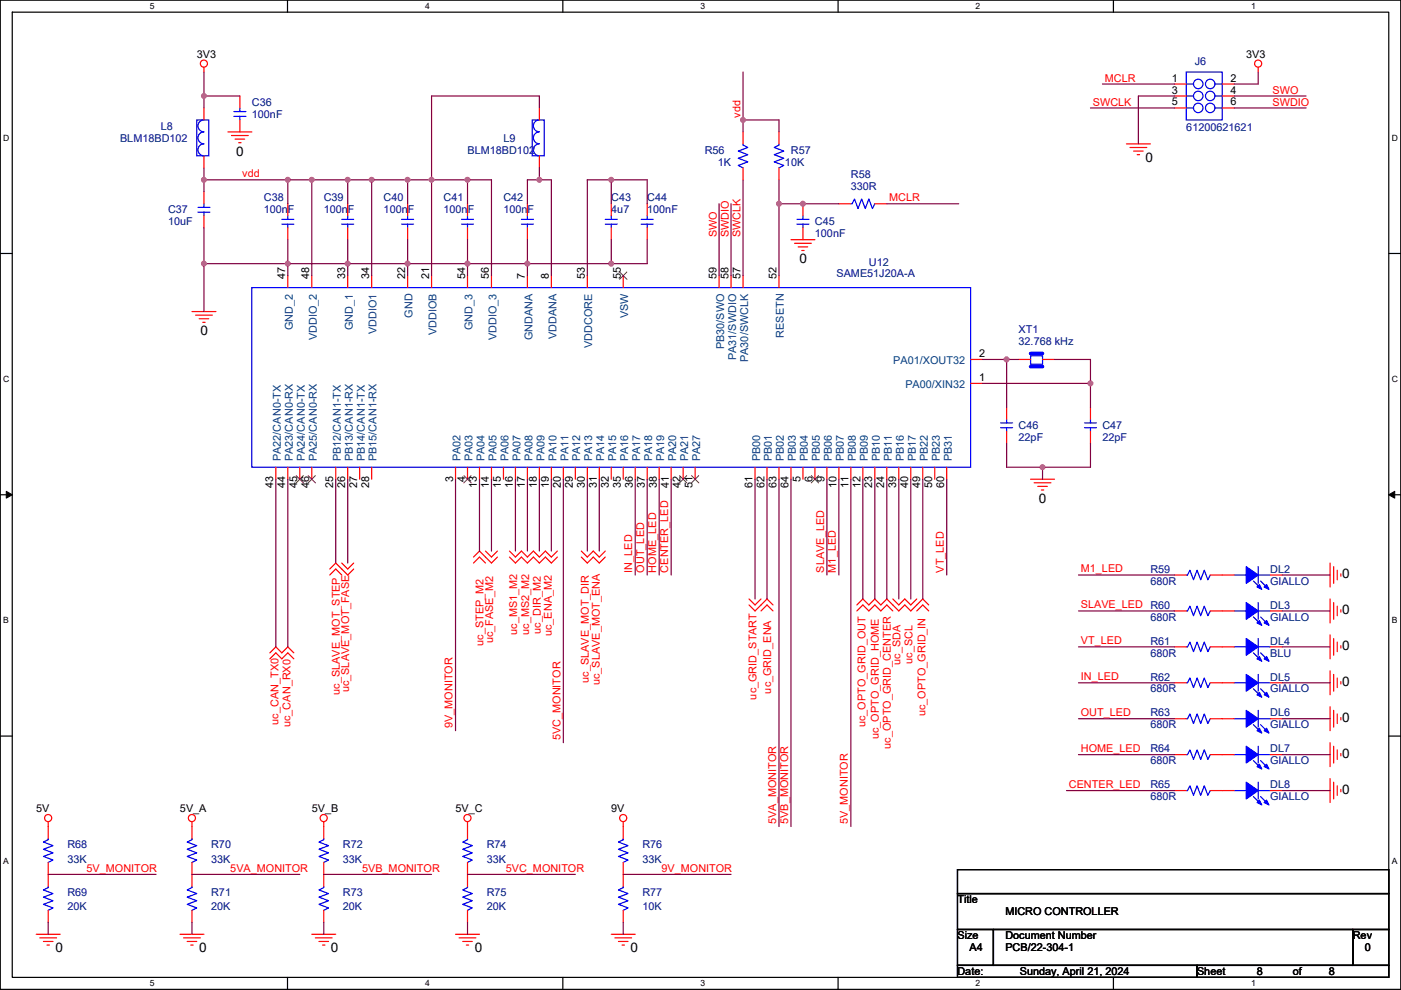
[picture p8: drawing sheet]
<svg xmlns="http://www.w3.org/2000/svg" width="297mm" height="210mm" viewBox="0 0 297 210" stroke-linecap="round" stroke-linejoin="round" font-family="sans-serif">
<path d="M.1 0h296.9v209.8h-296.9zM2.6 2.6h291.8v204.7h-291.8z" fill="none" stroke="#000" stroke-width=".25"/>
<g fill="#fff">
<path d="M31.8 .3h1v2h-1z"/>
<path d="M31.8 207.6h1v2h-1z"/>
</g>
<path d="M61 0v2.6M61 207.3v2.5" fill="none" stroke="#000" stroke-width=".25"/>
<g fill="#fff">
<path d="M90.1 .3h1v2h-1z"/>
<path d="M90.1 207.6h1v2h-1z"/>
</g>
<path d="M119.3 0v2.6M119.3 207.3v2.5" fill="none" stroke="#000" stroke-width=".25"/>
<g fill="#fff">
<path d="M148.5 .3h1v2h-1z"/>
<path d="M148.5 207.6h1v2h-1z"/>
</g>
<path d="M177.7 0v2.6M177.7 207.3v2.5" fill="none" stroke="#000" stroke-width=".25"/>
<g fill="#fff">
<path d="M206.9 .3h1v2h-1z"/>
<path d="M206.9 207.6h1v2h-1z"/>
</g>
<path d="M236.1 0v2.6M236.1 207.3v2.5" fill="none" stroke="#000" stroke-width=".25"/>
<g fill="#fff">
<path d="M265.2 .3h1v2h-1z"/>
<path d="M265.2 207.6h1v2h-1z"/>
<path d="M.7 28.2h1.3v2h-1.3z"/>
<path d="M295.1 28.2h1.3v2h-1.3z"/>
<path d="M.7 79.4h1.3v2h-1.3z"/>
<path d="M295.1 79.4h1.3v2h-1.3z"/>
</g>
<path d="M.1 53.8h2.5M294.4 53.8h2.6" fill="none" stroke="#000" stroke-width=".25"/>
<g fill="#fff">
<path d="M.7 130.5h1.2v2.1h-1.2z"/>
<path d="M295.1 130.5h1.2v2.1h-1.2z"/>
</g>
<path d="M.1 104.9h2.5M294.4 104.9h2.6" fill="none" stroke="#000" stroke-width=".25"/>
<path d="M1.3 104.2l1.3 .7-1.3 .8zM294.4 104.9l1.3-.7v1.5z" fill="#000" stroke="#000" stroke-width=".21"/>
<g fill="#fff">
<path d="M.7 181.7h1.2v2h-1.2z"/>
<path d="M295.1 181.7h1.2v2h-1.2z"/>
</g>
<path d="M.1 156.1h2.5M294.4 156.1h2.6M203 184.4h91.4v5.1h-91.4zM203 189.5h91.4v7.6h-91.4zM203 197.1h7.6v7.7h-7.6zM210.6 197.1h76.2v7.7h-76.2zM286.8 197.1h7.6v7.7h-7.6zM203 204.8h50.8v2.5h-50.8zM253.8 204.8h40.6v2.5h-40.6z" fill="none" stroke="#000" stroke-width=".25"/>
<g fill="none" stroke="#f00" stroke-width=".25">
<path d="M43.2 14.3v1M249 17.8h2.5M259.1 17.8h2.6M266.8 14.3v1M43.2 22.9v2.5M43.2 33.1v2.5M48.3 28h5.1M49.1 28.7h3.5M49.8 29.5h2.1M50.6 30.3h.5M50.9 20.4v2.5M50.9 25.4v2.6"/>
<path d="M114.4 22.9v2.5M114.4 33.1v2.5M157.5 35.6v2.5M157.5 28v2.5M165.2 35.6v2.5M165.2 28v2.5M238.8 30.5h5.1M239.6 31.3h3.5M240.3 32h2.1M241.1 32.8h.5M249 20.4h2.5M249 22.9h2.5"/>
<path d="M259.1 20.4h2.6M259.1 22.9h2.6M43.2 40.7v2.5M43.2 45.8v2.5M61 43.2v2.6M61 48.3v2.5M61 58.5v2.5M66.1 58.5v2.5M73.7 43.2v2.6M73.7 48.3v2.5M73.7 58.5v2.5M78.8 58.5v2.5"/>
<path d="M86.4 43.2v2.6M86.4 48.3v2.5M86.4 58.5v2.5M91.5 58.5v2.5M99.1 58.5v2.5M99.1 43.2v2.6M99.1 48.3v2.5M104.2 58.5v2.5M111.8 43.2v2.6M111.8 48.3v2.5M111.8 58.5v2.5M116.9 58.5v2.5"/>
<path d="M124.5 58.5v2.5M129.6 43.2v2.6M129.6 48.3v2.5M132.1 58.5v2.5M137.2 43.2v2.6M137.2 48.3v2.5M152.5 58.5v2.5M155 58.5v2.5M157.5 58.5v2.5M165.2 58.5v2.5M167.7 50.8h5.1M168.5 51.6h3.5"/>
<path d="M169.2 52.4h2.1M170 53.1h.5M170.2 43.2v2.6M170.2 48.3v2.5M177.9 43.2h2.5M185.5 43.2h2.5M40.7 66.1h5.1M41.5 66.8h3.5M42.2 67.6h2.1M43 68.4h.5M205.8 76.2h2.5M216 76.2h2.5"/>
<path d="M221 76.2h2.6M58.5 99.1v2.5M61 99.1v2.5M63.6 99.1v2.5M66.1 99.1v2.5M71.2 99.1v2.5M73.7 99.1v2.5M76.3 99.1v2.5M78.8 99.1v2.5M96.6 99.1v2.5M99.1 99.1v2.5M101.7 99.1v2.5"/>
<path d="M104.2 99.1v2.5M106.7 99.1v2.5M109.3 99.1v2.5M111.8 99.1v2.5M114.4 99.1v2.5M116.9 99.1v2.5M119.4 99.1v2.5M122 99.1v2.5M124.5 99.1v2.5M127.1 99.1v2.5M129.6 99.1v2.5M132.1 99.1v2.5"/>
<path d="M134.7 99.1v2.5M137.2 99.1v2.5M139.8 99.1v2.5M142.3 99.1v2.5M144.8 99.1v2.5M147.4 99.1v2.5M160.1 99.1v2.5M162.6 99.1v2.5M165.2 99.1v2.5M167.7 99.1v2.5M170.2 99.1v2.5M172.8 99.1v2.5"/>
<path d="M175.3 99.1v2.5M177.9 99.1v2.5M180.4 99.1v2.5M182.9 99.1v2.5M185.5 99.1v2.5M188 99.1v2.5M190.6 99.1v2.5M193.1 99.1v2.5M195.6 99.1v2.5M198.2 99.1v2.5M200.7 99.1v2.5M205.8 81.3h2.5"/>
<path d="M213.4 86.4v2.5M213.4 91.5v2.5M231.2 86.4v2.5M231.2 91.5v2.5M72.5 119.4l1.2 1.3 1.3-1.3M100.4 119.4l1.3-1.2 1.2 1.2M102.9 116.9l1.3 1.3 1.3-1.3M105.5 118.2l-1.3 1.2-2.5-2.5-1.3 1.3M108 118.2l1.3 1.2 1.3-1.2 1.2 1.2 1.3-1.2 1.3 1.2 1.2-1.2 1.3 1.2 1.3-1.2M108 116.9l1.3 1.3 1.3-1.3 1.2 1.3 1.3-1.3 1.3 1.3 1.2-1.3 1.3 1.3 1.3-1.3M123.3 118.2l1.2 1.2 1.3-1.2 1.3 1.2 1.2-1.2M123.3 116.9l1.2 1.3 1.3-1.3 1.3 1.3 1.2-1.3"/>
<path d="M218.5 101.6h5.1M219.3 102.4h3.5M220 103.2h2.1M220.8 103.9h.5M282 119.4v5.1M57.2 138.5l1.3-1.3 1.3 1.3 1.2-1.3 1.3 1.3M57.2 139.7l1.3-1.2 1.3 1.2 1.2-1.2 1.3 1.2M69.9 120.7l1.3-1.3 2.5 2.6 1.3-1.3M69.9 122l1.3-1.3 1.3 1.3M158.8 127l1.3 1.3 1.3-1.3M161.4 129.6l1.2-1.3 1.3 1.3M163.9 128.3l-1.3-1.3-2.5 2.6-1.3-1.3"/>
<path d="M181.7 128.3l1.2-1.3 1.3 1.3 1.3-1.3 1.3 1.3 1.2-1.3 2.6 2.6 1.2-1.3 1.3 1.3 2.5-2.6 1.3 1.3M181.7 129.6l1.2-1.3 1.3 1.3 1.3-1.3 1.3 1.3 1.2-1.3 1.3 1.3M189.3 127l1.3 1.3 1.2-1.3 1.3 1.3 1.3-1.3M194.4 129.6l1.2-1.3 1.3 1.3M249 137.2h2.5M249 122h2.5M249 129.6h2.5M256.6 137.2h5.1M256.6 122h5.1M256.6 129.6h5.1M269.3 122h2.5M269.3 129.6h2.5"/>
<path d="M269.3 137.2h2.5M282 127v5.1M282 134.7v5M282.8 120.2v3.5M282.8 127.8v3.6M282.8 135.4v3.6M283.5 120.9v2.1M283.5 128.6v2M283.5 136.2v2M284.3 121.7v.5M284.3 129.3v.5M284.3 136.9v.6"/>
<path d="M249 144.8h2.5M249 152.4h2.5M256.6 144.8h5.1M256.6 152.4h5.1M269.3 144.8h2.5M269.3 152.4h2.5M282 142.3v5.1M282 149.9v5.1M282 157.5v5.1M282.8 143v3.6M282.8 150.7v3.5M282.8 158.3v3.5"/>
<path d="M283.5 143.8v2M283.5 151.4v2.1M283.5 159v2.1M284.3 144.6v.5M284.3 152.2v.5M284.3 159.8v.5M10.2 174.3v3.5M40.7 174.3v3.5M68.6 174.3v3.5M99.1 174.3v3.5M132.1 174.3v3.5M249 167.7h2.5"/>
<path d="M249 160.1h2.5M256.6 167.7h5.1M256.6 160.1h5.1M269.3 167.7h2.5M269.3 160.1h2.5M282 165.1v5.1M282.8 165.9v3.6M283.5 166.7v2M284.3 167.4v.5M7.7 198.2h5.1M8.4 198.9h3.6M9.2 199.7h2"/>
<path d="M10.2 193.1v2.5M10.2 182.9v5.1M38.2 198.2h5M38.9 198.9h3.6M39.7 199.7h2M40.7 182.9v5.1M40.7 193.1v2.5M66.1 198.2h5.1M66.9 198.9h3.5M67.6 199.7h2.1M68.6 182.9v5.1M68.6 193.1v2.5"/>
<path d="M96.6 198.2h5.1M97.3 198.9h3.6M98.1 199.7h2M99.1 182.9v5.1M99.1 193.1v2.5M129.6 198.2h5.1M130.4 198.9h3.5M131.1 199.7h2.1M132.1 193.1v2.5M132.1 182.9v5.1M10 200.4h.5M40.4 200.4h.6"/>
<path d="M68.4 200.4h.5M98.9 200.4h.5M131.9 200.4h.5"/>
<circle cx="43.2" cy="13.5" r=".76"/>
<circle cx="266.7" cy="13.5" r=".76"/>
<circle cx="10.2" cy="173.5" r=".76"/>
<circle cx="40.7" cy="173.5" r=".76"/>
<circle cx="68.6" cy="173.5" r=".76"/>
<circle cx="99.1" cy="173.5" r=".76"/>
<circle cx="132.1" cy="173.5" r=".76"/>
</g>
<g fill="none" stroke="#00f" stroke-width=".25">
<path d="M251.5 15.3h7.6v10.1h-7.6zM251.5 17.8h1.5M257.6 17.8h1.5M41.7 25.4h2.6v7.7h-2.6zM43.2 30.5a1.26 1.26 0 0 0-1.2 1.3 1.26 1.26 0 0 0 1.2 1.2M43.2 25.4a1.27 1.27 0 0 0-1.2 1.3 1.27 1.27 0 0 0 1.2 1.3 1.26 1.26 0 0 0-1.2 1.2 1.26 1.26 0 0 0 1.2 1.3M49.6 23.7h2.5M49.6 24.7h2.5M50.9 24.7v.7M50.9 22.9v.8M112.8 25.4h2.6v7.7h-2.6zM114.3 30.5a1.26 1.26 0 0 0-1.2 1.3 1.26 1.26 0 0 0 1.2 1.2"/>
<path d="M114.3 25.4a1.27 1.27 0 0 0-1.2 1.3 1.27 1.27 0 0 0 1.2 1.3 1.26 1.26 0 0 0-1.2 1.2 1.26 1.26 0 0 0 1.2 1.3M157.5 30.5v.3l1.1 .5-2.1 .7 2.1 .8-2.1 .8 2.1 .7-2.1 .8 1 .5M165.2 30.5v.3l-1.1 .5 2.1 .7-2.1 .8 2.1 .8-2.1 .7 2.1 .8-1 .5M251.5 20.4h1.5M251.5 22.9h1.5M257.6 20.4h1.5M257.6 22.9h1.5M42 44h2.5M42 45h2.5M43.2 45v.8M43.2 43.2v.8M59.8 46.5h2.5"/>
<path d="M59.8 47.5h2.5M61 47.5v.8M61 45.8v.7M72.5 46.5h2.5M72.5 47.5h2.5M73.7 47.5v.8M73.7 45.8v.7M85.2 46.5h2.5M85.2 47.5h2.5M86.4 47.5v.8M86.4 45.8v.7M97.9 46.5h2.5"/>
<path d="M97.9 47.5h2.5M99.1 47.5v.8M99.1 45.8v.7M110.6 46.5h2.5M110.6 47.5h2.5M111.8 47.5v.8M111.8 45.8v.7M128.3 46.5h2.6M128.3 47.5h2.6M129.6 47.5v.8M129.6 45.8v.7M136 46.5h2.5"/>
<path d="M136 47.5h2.5M137.2 47.5v.8M137.2 45.8v.7M169 46.5h2.5M169 47.5h2.5M170.2 47.5v.8M170.2 45.8v.7M180.4 43.2h.3l.5-1 .7 2 .8-2 .7 2 .8-2 .8 2 .5-1M53.4 61h152.4v38.1h-152.4zM218.5 75.5h2.5v1.8h-2.5zM212.1 89.7h2.6M212.1 90.7h2.6"/>
<path d="M213.4 90.7v.8M213.4 88.9v.8M229.9 89.7h2.6M229.9 90.7h2.6M231.2 90.7v.8M231.2 88.9v.8M251.5 137.2h.3l.5-1 .7 2 .8-2 .8 2 .7-2 .8 2 .5-1M251.5 122h.3l.5-1.1 .7 2.1 .8-2.1 .8 2.1 .7-2.1 .8 2.1 .5-1M251.5 129.6h.3l.5-1 .7 2 .8-2 .8 2 .7-2 .8 2 .5-1M261.7 122h2.5M261.7 129.6h2.5M261.7 137.2h2.5"/>
<path d="M265.7 123.2l1.6 1.6M265.7 130.9l1.6 1.5M265.7 138.5l1.6 1.5M266.8 120.2v3.5M266.8 122h2.5M266.8 127.8v3.6M266.8 129.6h2.5M266.8 135.4v3.6M266.8 137.2h2.5M267.3 123.2l1.5 1.6M267.3 130.9l1.5 1.5M267.3 138.5l1.5 1.5"/>
<path d="M251.5 144.8h.3l.5-1 .7 2 .8-2 .8 2 .7-2 .8 2 .5-1M251.5 152.4h.3l.5-1 .7 2.1 .8-2.1 .8 2.1 .7-2.1 .8 2.1 .5-1.1M261.7 144.8h2.5M261.7 152.4h2.5M265.7 146.1l1.6 1.5M265.7 153.7l1.6 1.5M266.8 158.3v3.5M266.8 143v3.6M266.8 144.8h2.5M266.8 150.7v3.5M266.8 152.4h2.5M267.3 146.1l1.5 1.5"/>
<path d="M267.3 153.7l1.5 1.5M10.2 177.8v.3l-1 .5 2 .8-2 .7 2 .8-2 .8 2 .7-1 .5M40.7 177.8v.3l-1 .5 2 .8-2 .7 2 .8-2 .8 2 .7-1 .5M68.6 177.8v.3l-1 .5 2.1 .8-2.1 .7 2.1 .8-2.1 .8 2.1 .7-1.1 .5M99.1 177.8v.3l-1 .5 2 .8-2 .7 2 .8-2 .8 2 .7-1 .5M132.1 177.8v.3l-1 .5 2.1 .8-2.1 .7 2.1 .8-2.1 .8 2.1 .7-1.1 .5M251.5 167.7h.3l.5-1 .7 2 .8-2 .8 2 .7-2 .8 2 .5-1M251.5 160.1h.3l.5-1.1 .7 2.1 .8-2.1 .8 2.1 .7-2.1 .8 2.1 .5-1M261.7 167.7h2.5M261.7 160.1h2.5M265.7 169l1.6 1.5M265.7 161.3l1.6 1.6"/>
<path d="M266.8 165.9v3.6M266.8 167.7h2.5M266.8 160.1h2.5M267.3 169l1.5 1.5M267.3 161.3l1.5 1.6M10.2 188v.3l-1 .5 2 .7-2 .8 2 .8-2 .7 2 .8-1 .5M40.7 188v.3l-1 .5 2 .7-2 .8 2 .8-2 .7 2 .8-1 .5M68.6 188v.3l-1 .5 2.1 .7-2.1 .8 2.1 .8-2.1 .7 2.1 .8-1.1 .5M99.1 188v.3l-1 .5 2 .7-2 .8 2 .8-2 .7 2 .8-1 .5M132.1 188v.3l-1 .5 2.1 .7-2.1 .8 2.1 .8-2.1 .7 2.1 .8-1.1 .5"/>
<circle cx="254" cy="17.8" r="1.01"/>
<circle cx="256.6" cy="17.8" r="1.01"/>
<circle cx="254" cy="20.3" r="1.01"/>
<circle cx="254" cy="22.9" r="1.01"/>
<circle cx="256.6" cy="20.3" r="1.01"/>
<circle cx="256.6" cy="22.9" r="1.01"/>
</g>
<path d="M218.5 77.8h2.5M218.5 75h2.5" fill="none" stroke="#00f" stroke-width=".76"/>
<g fill="#00f" stroke="#00f" stroke-width=".25">
<path d="M264.2 120.2l2.6 1.8-2.6 1.7z" fill-rule="evenodd"/>
<path d="M268.5 124l.5 1-1-.5z" fill-rule="evenodd"/>
<path d="M267 124l.5 1-1-.5z" fill-rule="evenodd"/>
<path d="M264.2 127.8l2.6 1.8-2.6 1.8z" fill-rule="evenodd"/>
<path d="M268.5 131.6l.5 1-1-.5z" fill-rule="evenodd"/>
<path d="M267 131.6l.5 1-1-.5z" fill-rule="evenodd"/>
<path d="M264.2 135.4l2.6 1.8-2.6 1.8z" fill-rule="evenodd"/>
<path d="M268.5 139.2l.5 1.1-1-.6z" fill-rule="evenodd"/>
<path d="M267 139.2l.5 1.1-1-.6z" fill-rule="evenodd"/>
<path d="M264.2 165.9l2.6 1.8-2.6 1.8z" fill-rule="evenodd"/>
<path d="M268.5 169.7l.5 1-1-.5z" fill-rule="evenodd"/>
<path d="M267 169.7l.5 1-1-.5z" fill-rule="evenodd"/>
<path d="M264.2 158.3l2.6 1.8-2.6 1.7z" fill-rule="evenodd"/>
<path d="M268.5 162.1l.5 1-1-.5z" fill-rule="evenodd"/>
<path d="M267 162.1l.5 1-1-.5z" fill-rule="evenodd"/>
<path d="M264.2 143l2.6 1.8-2.6 1.8z" fill-rule="evenodd"/>
<path d="M268.5 146.9l.5 1-1-.5z" fill-rule="evenodd"/>
<path d="M267 146.9l.5 1-1-.5z" fill-rule="evenodd"/>
<path d="M264.2 150.7l2.6 1.7-2.6 1.8z" fill-rule="evenodd"/>
<path d="M268.5 154.5l.5 1-1-.5z" fill-rule="evenodd"/>
<path d="M267 154.5l.5 1-1-.5z" fill-rule="evenodd"/>
</g>
<g fill="none" stroke="#804000" stroke-width=".21">
<path d="M131.4 57.7l1.5 1.5M132.9 57.7l-1.5 1.5M62.8 100.9l1.5 1.5M64.3 100.9l-1.5 1.5M65.3 100.9l1.6 1.5M66.9 100.9l-1.6 1.5M98.4 100.9l1.5 1.5M99.9 100.9l-1.6 1.5M144.1 100.9l1.5 1.5M145.6 100.9l-1.5 1.5M146.6 100.9l1.6 1.5M148.1 100.9l-1.5 1.5"/>
<path d="M172 100.9l1.6 1.5M173.5 100.9l-1.5 1.5"/>
</g>
<g fill="none" stroke="#800040" stroke-width=".25">
<path d="M43.2 15.3v5.1M157.5 15.3v10.1M233.7 17.8h15.3M266.8 15.3v2.5h-5.1M43.2 38.1h17.8M43.2 35.6v2.5M43.2 38.1v2.6M43.2 20.4h7.7M43.2 20.4v2.5M61 38.1v5.1M61 38.1h5.1M66.1 38.1v20.4"/>
<path d="M66.1 38.1h7.6M73.7 38.1h5.1M73.7 38.1v5.1M78.8 38.1v20.4M78.8 38.1h7.6M86.4 38.1v5.1M86.4 38.1h5.1M91.5 38.1v20.4M91.5 38.1h7.6M99.1 38.1h5.1v20.4M99.1 38.1v5.1M114.4 22.9v-2.5h-22.9v17.7"/>
<path d="M114.4 38.1h2.5v20.4M114.4 35.6v2.5M114.4 38.1h-2.6v5.1M129.6 38.1h-5.1v20.4M129.6 38.1v5.1M129.6 38.1h7.6v5.1M157.5 25.4v2.6M157.5 38.1v20.4M157.5 25.4h7.7v2.6M165.2 38.1v5.1M231.2 22.9h17.8M249 20.4h-7.6v10.1"/>
<path d="M261.7 20.4h15.2M261.7 22.9h15.2M43.2 48.3v7.6M43.2 55.9h17.8M43.2 55.9v10.2M61 50.8v5.1M61 55.9h12.7M61 55.9v2.6M73.7 50.8v5.1M73.7 55.9v2.6M73.7 55.9h12.7M86.4 50.8v5.1"/>
<path d="M86.4 55.9v2.6M86.4 55.9h12.7M99.1 50.8v5.1M99.1 55.9v2.6M99.1 55.9h12.7M111.8 55.9h17.8M111.8 50.8v5.1M111.8 55.9v2.6M129.6 50.8v5.1M137.2 50.8v5.1h-7.6M152.5 43.2v15.3M155 43.2v15.3"/>
<path d="M165.2 43.2v15.3M165.2 43.2h12.7M188 43.2h15.3M208.3 76.2h5.1M213.4 76.2v10.2M213.4 76.2h2.6M223.6 76.2h7.6v5.1M208.3 81.3h22.9M213.4 94v5.1h7.6M221 99.1v2.5M231.2 81.3v5.1M231.2 94v5.1h-10.2"/>
<path d="M58.5 101.6v35.6M61 101.6v35.6M71.2 101.6v17.8M73.7 101.6v17.8M96.6 101.6v53.4M101.7 101.6v15.3M104.2 101.6v15.3M109.3 101.6v15.3M111.8 101.6v15.3M114.4 101.6v15.3M116.9 101.6v15.3M119.4 101.6v55.9"/>
<path d="M124.5 101.6v15.3M127.1 101.6v15.3M134.7 101.6v20.4M137.2 101.6v20.4M139.8 101.6v20.4M142.3 101.6v20.4M160.1 101.6v25.4M162.6 101.6v25.4M165.2 101.6v73.7M167.7 101.6v73.7M175.3 101.6v20.4M177.9 101.6v20.4"/>
<path d="M180.4 101.6v73.7M182.9 101.6v25.4M185.5 101.6v25.4M188 101.6v25.4M190.6 101.6v25.4M193.1 101.6v25.4M195.6 101.6v25.4M200.7 101.6v20.4M228.7 129.6h20.3M228.7 122h20.3M228.7 137.2h20.3M271.8 122h10.2"/>
<path d="M271.8 129.6h10.2M271.8 137.2h10.2M228.7 152.4h20.3M228.7 144.8h20.3M271.8 144.8h10.2M271.8 152.4h10.2M226.1 167.7h22.9M228.7 160.1h20.3M271.8 160.1h10.2M271.8 167.7h10.2M10.2 195.6v2.6M10.2 185.5h22.9"/>
<path d="M40.7 185.5h22.9M40.7 195.6v2.6M68.6 185.5h22.9M68.6 195.6v2.6M99.1 185.5h22.9M99.1 195.6v2.6M132.1 185.5h22.9M132.1 195.6v2.6"/>
</g>
<g fill="#f0f" stroke="#f0f" stroke-width=".25">
<circle cx="157.5" cy="25.4" r=".5"/>
<circle cx="43.2" cy="20.3" r=".5"/>
<circle cx="43.2" cy="38.1" r=".5"/>
<circle cx="61" cy="38.1" r=".5"/>
<circle cx="66.1" cy="38.1" r=".5"/>
<circle cx="78.8" cy="38.1" r=".5"/>
<circle cx="73.7" cy="38.1" r=".5"/>
<circle cx="86.4" cy="38.1" r=".5"/>
<circle cx="91.5" cy="38.1" r=".5"/>
<circle cx="99.1" cy="38.1" r=".5"/>
<circle cx="114.3" cy="38.1" r=".5"/>
<circle cx="129.6" cy="38.1" r=".5"/>
<circle cx="170.2" cy="43.2" r=".5"/>
<circle cx="165.1" cy="43.2" r=".5"/>
<circle cx="43.2" cy="55.9" r=".5"/>
<circle cx="61" cy="55.9" r=".5"/>
<circle cx="73.7" cy="55.9" r=".5"/>
<circle cx="99.1" cy="55.9" r=".5"/>
<circle cx="111.8" cy="55.9" r=".5"/>
<circle cx="129.6" cy="55.9" r=".5"/>
<circle cx="86.4" cy="55.9" r=".5"/>
<circle cx="213.4" cy="76.2" r=".5"/>
<circle cx="231.2" cy="81.3" r=".5"/>
<circle cx="221" cy="99.1" r=".5"/>
</g>
<g font-size="2.8">
<text x="50.1" y="33">0</text>
<text x="242.9" y="34.3">0</text>
<text x="169.5" y="55.9">0</text>
<text x="42.5" y="71.1">0</text>
<text x="220.3" y="106.7">0</text>
<text x="284.5" y="122.7">0</text>
<text x="284.5" y="130.3">0</text>
<text x="284.5" y="137.9">0</text>
<text x="284.5" y="145.5">0</text>
<text x="284.5" y="153.2">0</text>
<text x="284.5" y="160.8">0</text>
<text x="284.5" y="168.4">0</text>
<text x="11.7" y="201.9">0</text>
<text x="42.2" y="201.9">0</text>
<text x="70.2" y="201.9">0</text>
<text x="100.6" y="201.9">0</text>
<text x="133.7" y="201.9">0</text>
</g>
<g font-size="2.3">
<text x="41.7" y="12.3">3V3</text>
<text x="248.5" y="17.3">1</text>
<text x="260.9" y="17.3">2</text>
<text x="264.2" y="12.3">3V3</text>
<text x="248.5" y="19.8">3</text>
<text x="248.5" y="22.4">5</text>
<text x="260.9" y="19.8">4</text>
<text x="260.9" y="22.4">6</text>
<text x="60.5" y="59.2" transform="rotate(-90 60.5 59.2)">47</text>
<text x="65.6" y="59.2" transform="rotate(-90 65.6 59.2)">48</text>
<text x="73.2" y="59.2" transform="rotate(-90 73.2 59.2)">33</text>
<text x="78.3" y="59.2" transform="rotate(-90 78.3 59.2)">34</text>
<text x="85.9" y="59.2" transform="rotate(-90 85.9 59.2)">22</text>
<text x="91" y="59.2" transform="rotate(-90 91 59.2)">21</text>
<text x="98.6" y="59.2" transform="rotate(-90 98.6 59.2)">54</text>
<text x="103.7" y="59.2" transform="rotate(-90 103.7 59.2)">56</text>
<text x="111.3" y="59.2" transform="rotate(-90 111.3 59.2)">7</text>
<text x="116.4" y="59.2" transform="rotate(-90 116.4 59.2)">8</text>
<text x="124" y="59.2" transform="rotate(-90 124 59.2)">53</text>
<text x="131.6" y="59.2" transform="rotate(-90 131.6 59.2)">55</text>
<text x="151.9" y="59.2" transform="rotate(-90 151.9 59.2)">59</text>
<text x="154.5" y="59.2" transform="rotate(-90 154.5 59.2)">58</text>
<text x="157" y="59.2" transform="rotate(-90 157 59.2)">57</text>
<text x="164.6" y="59.2" transform="rotate(-90 164.6 59.2)">52</text>
<text x="207.6" y="75.7">2</text>
<text x="207.6" y="80.8">1</text>
<text x="58" y="103.5" transform="rotate(-90 58 103.5)">43</text>
<text x="60.5" y="103.5" transform="rotate(-90 60.5 103.5)">44</text>
<text x="63" y="103.5" transform="rotate(-90 63 103.5)">45</text>
<text x="65.6" y="103.5" transform="rotate(-90 65.6 103.5)">46</text>
<text x="70.7" y="103.5" transform="rotate(-90 70.7 103.5)">25</text>
<text x="73.2" y="103.5" transform="rotate(-90 73.2 103.5)">26</text>
<text x="75.7" y="103.5" transform="rotate(-90 75.7 103.5)">27</text>
<text x="78.3" y="103.5" transform="rotate(-90 78.3 103.5)">28</text>
<text x="96.1" y="102.2" transform="rotate(-90 96.1 102.2)">3</text>
<text x="98.6" y="102.2" transform="rotate(-90 98.6 102.2)">4</text>
<text x="101.1" y="103.5" transform="rotate(-90 101.1 103.5)">13</text>
<text x="103.7" y="103.5" transform="rotate(-90 103.7 103.5)">14</text>
<text x="106.2" y="103.5" transform="rotate(-90 106.2 103.5)">15</text>
<text x="108.8" y="103.5" transform="rotate(-90 108.8 103.5)">16</text>
<text x="111.3" y="103.5" transform="rotate(-90 111.3 103.5)">17</text>
<text x="113.8" y="103.5" transform="rotate(-90 113.8 103.5)">18</text>
<text x="116.4" y="103.5" transform="rotate(-90 116.4 103.5)">19</text>
<text x="118.9" y="103.5" transform="rotate(-90 118.9 103.5)">20</text>
<text x="121.5" y="103.5" transform="rotate(-90 121.5 103.5)">29</text>
<text x="124" y="103.5" transform="rotate(-90 124 103.5)">30</text>
<text x="126.5" y="103.5" transform="rotate(-90 126.5 103.5)">31</text>
<text x="129.1" y="103.5" transform="rotate(-90 129.1 103.5)">32</text>
<text x="131.6" y="103.5" transform="rotate(-90 131.6 103.5)">35</text>
<text x="134.2" y="103.5" transform="rotate(-90 134.2 103.5)">36</text>
<text x="136.7" y="103.5" transform="rotate(-90 136.7 103.5)">37</text>
<text x="139.2" y="103.5" transform="rotate(-90 139.2 103.5)">38</text>
<text x="141.8" y="103.5" transform="rotate(-90 141.8 103.5)">41</text>
<text x="144.3" y="103.5" transform="rotate(-90 144.3 103.5)">42</text>
<text x="146.9" y="103.5" transform="rotate(-90 146.9 103.5)">51</text>
<text x="159.6" y="103.5" transform="rotate(-90 159.6 103.5)">61</text>
<text x="162.1" y="103.5" transform="rotate(-90 162.1 103.5)">62</text>
<text x="164.6" y="103.5" transform="rotate(-90 164.6 103.5)">63</text>
<text x="167.2" y="103.5" transform="rotate(-90 167.2 103.5)">64</text>
<text x="169.7" y="102.2" transform="rotate(-90 169.7 102.2)">5</text>
<text x="172.3" y="102.2" transform="rotate(-90 172.3 102.2)">6</text>
<text x="174.8" y="102.2" transform="rotate(-90 174.8 102.2)">9</text>
<text x="177.3" y="103.5" transform="rotate(-90 177.3 103.5)">10</text>
<text x="179.9" y="103.5" transform="rotate(-90 179.9 103.5)">11</text>
<text x="182.4" y="103.5" transform="rotate(-90 182.4 103.5)">12</text>
<text x="185" y="103.5" transform="rotate(-90 185 103.5)">23</text>
<text x="187.5" y="103.5" transform="rotate(-90 187.5 103.5)">24</text>
<text x="190" y="103.5" transform="rotate(-90 190 103.5)">39</text>
<text x="192.6" y="103.5" transform="rotate(-90 192.6 103.5)">40</text>
<text x="195.1" y="103.5" transform="rotate(-90 195.1 103.5)">49</text>
<text x="197.7" y="103.5" transform="rotate(-90 197.7 103.5)">50</text>
<text x="200.2" y="103.5" transform="rotate(-90 200.2 103.5)">60</text>
<text x="7.7" y="172.3">5V</text>
<text x="38.2" y="172.3">5V_A</text>
<text x="66.1" y="172.3">5V_B</text>
<text x="96.6" y="172.3">5V_C</text>
<text x="129.6" y="172.3">9V</text>
<text x="203" y="191.6">Title</text>
<text x="213.2" y="194.1">MICRO CONTROLLER</text>
<text x="203" y="199.2">Size</text>
<text x="205.5" y="201.7">A4</text>
<text x="213.2" y="199.2">Document Number</text>
<text x="213.2" y="201.7">PCB/22-304-1</text>
<text x="286.8" y="199.2">Rev</text>
<text x="289.4" y="201.7">0</text>
<text x="203" y="206.8">Date:</text>
<text x="216.2" y="206.8">Sunday, April 21, 2024</text>
<text x="253.8" y="206.8">Sheet</text>
<text x="266.5" y="206.8">8</text>
<text x="274.1" y="206.8">of</text>
<text x="281.7" y="206.8">8</text>
</g>
<g font-size="2.3" fill="#f00">
<text x="234.2" y="17.3">MCLR</text>
<text x="231.7" y="22.4">SWCLK</text>
<text x="269.8" y="19.9">SWO</text>
<text x="269.8" y="22.4">SWDIO</text>
<text x="157" y="24.9" transform="rotate(-90 157 24.9)">vdd</text>
<text x="51.4" y="37.6">vdd</text>
<text x="188.5" y="42.7">MCLR</text>
<text x="152" y="50.3" transform="rotate(-90 152 50.3)">SWO</text>
<text x="154.5" y="50.3" transform="rotate(-90 154.5 50.3)">SWDIO</text>
<text x="157" y="50.3" transform="rotate(-90 157 50.3)">SWCLK</text>
<text x="134.1" y="121.5" transform="rotate(-90 134.1 121.5)">IN_LED</text>
<text x="136.6" y="121.5" transform="rotate(-90 136.6 121.5)">OUT_LED</text>
<text x="139.1" y="121.5" transform="rotate(-90 139.1 121.5)">HOME_LED</text>
<text x="141.7" y="121.5" transform="rotate(-90 141.7 121.5)">CENTER_LED</text>
<text x="174.7" y="121.5" transform="rotate(-90 174.7 121.5)">SLAVE_LED</text>
<text x="177.2" y="121.5" transform="rotate(-90 177.2 121.5)">M1_LED</text>
<text x="200.1" y="121.5" transform="rotate(-90 200.1 121.5)">VT_LED</text>
<text x="229.2" y="121.3">M1_LED</text>
<text x="229.2" y="129">SLAVE_LED R60</text>
<text x="102.5" y="136.9" transform="rotate(-90 102.5 136.9)">uc_STEP_M2</text>
<text x="104.5" y="136.4" transform="rotate(-90 104.5 136.4)">uc_FASE_M2</text>
<text x="109.6" y="134.7" transform="rotate(-90 109.6 134.7)">uc_MS1_M2</text>
<text x="112.2" y="134.7" transform="rotate(-90 112.2 134.7)">uc_MS2_M2</text>
<text x="114.7" y="134.4" transform="rotate(-90 114.7 134.4)">uc_DIR_M2</text>
<text x="117" y="134.9" transform="rotate(-90 117 134.9)">uc_ENA_M2</text>
<text x="229.2" y="136.6">VT_LED</text>
<text x="190.9" y="141" transform="rotate(-90 190.9 141)">uc_SDA</text>
<text x="193.4" y="140.8" transform="rotate(-90 193.4 140.8)">uc_SCL</text>
<text x="72" y="147.4" transform="rotate(-90 72 147.4)">uc_SLAVE_MOT_STEP</text>
<text x="74.1" y="146.9" transform="rotate(-90 74.1 146.9)">uc_SLAVE_MOT_FASE</text>
<text x="124.9" y="144.8" transform="rotate(-90 124.9 144.8)">uc_SLAVE_MOT_DIR</text>
<text x="127.1" y="145.3" transform="rotate(-90 127.1 145.3)">uc_SLAVE_MOT_ENA</text>
<text x="160.4" y="148.4" transform="rotate(-90 160.4 148.4)">uc_GRID_START</text>
<text x="163.5" y="147.1" transform="rotate(-90 163.5 147.1)">uc_GRID_ENA</text>
<text x="229.2" y="144.2">IN_LED</text>
<text x="59.1" y="153.7" transform="rotate(-90 59.1 153.7)">uc_CAN_TX0</text>
<text x="61.6" y="154.2" transform="rotate(-90 61.6 154.2)">uc_CAN_RX0</text>
<text x="96" y="154.5" transform="rotate(-90 96 154.5)">9V_MONITOR</text>
<text x="183.5" y="154.2" transform="rotate(-90 183.5 154.2)">uc_OPTO_GRID_OUT</text>
<text x="196.2" y="151.9" transform="rotate(-90 196.2 151.9)">uc_OPTO_GRID_IN</text>
<text x="229.2" y="151.8">OUT_LED</text>
<text x="118.8" y="157" transform="rotate(-90 118.8 157)">5VC_MONITOR</text>
<text x="186.3" y="156.8" transform="rotate(-90 186.3 156.8)">uc_OPTO_GRID_HOME</text>
<text x="188.9" y="158.8" transform="rotate(-90 188.9 158.8)">uc_OPTO_GRID_CENTER</text>
<text x="229.2" y="159.4">HOME_LED</text>
<text x="226.6" y="167.1">CENTER_LED</text>
<text x="164.5" y="174.8" transform="rotate(-90 164.5 174.8)">5VA_MONITOR</text>
<text x="167.1" y="174.8" transform="rotate(-90 167.1 174.8)">5VB_MONITOR</text>
<text x="179.8" y="174.8" transform="rotate(-90 179.8 174.8)">5V_MONITOR</text>
<text x="18.3" y="184.8">5V_MONITOR</text>
<text x="48.8" y="184.8">5VA_MONITOR</text>
<text x="76.8" y="184.8">5VB_MONITOR</text>
<text x="107.2" y="184.8">5VC_MONITOR</text>
<text x="140.3" y="184.8">9V_MONITOR</text>
</g>
<g font-size="2.3" fill="#000080">
<text x="253.3" y="13.8">J6</text>
<text x="53.4" y="22.4">C36</text>
<text x="34.1" y="27.5">L8</text>
<text x="53.4" y="25">100nF</text>
<text x="251.5" y="27.7">61200621621</text>
<text x="25.5" y="30">BLM18BD102</text>
<text x="99.1" y="32.6">BLM18BD102</text>
<text x="106.7" y="30">L9</text>
<text x="149.4" y="32.6">R56</text>
<text x="152.2" y="35.1">1K</text>
<text x="166.4" y="35.1">10K</text>
<text x="167.7" y="32.6">R57</text>
<text x="180.4" y="37.7">R58</text>
<text x="180.4" y="40.2">330R</text>
<text x="35.6" y="45.3">C37</text>
<text x="35.6" y="47.8">10uF</text>
<text x="55.9" y="42.7">C38</text>
<text x="55.9" y="45.3">100nF</text>
<text x="68.6" y="42.7">C39</text>
<text x="68.6" y="45.3">100nF</text>
<text x="81.3" y="42.7">C40</text>
<text x="81.3" y="45.3">100nF</text>
<text x="94" y="42.7">C41</text>
<text x="94" y="45.3">100nF</text>
<text x="106.7" y="42.7">C42</text>
<text x="106.7" y="45.3">100nF</text>
<text x="129.6" y="42.7">C43</text>
<text x="129.6" y="45.3">4u7</text>
<text x="137.2" y="42.7">C44</text>
<text x="137.2" y="45.3">100nF</text>
<text x="172.8" y="47.8">C45</text>
<text x="172.8" y="50.4">100nF</text>
<text x="177.4" y="58.7">SAME51J20A-A</text>
<text x="184.2" y="56.5">U12</text>
<text x="216" y="70.7">XT1</text>
<text x="216" y="73.2">32.768 kHz</text>
<text x="216" y="91">C46</text>
<text x="216" y="93.5">22pF</text>
<text x="233.7" y="91">C47</text>
<text x="233.7" y="93.5">22pF</text>
<text x="243.9" y="121.5">R59</text>
<text x="243.9" y="124">680R</text>
<text x="269.3" y="121.5">DL2</text>
<text x="269.3" y="124">GIALLO</text>
<text x="243.9" y="131.6">680R</text>
<text x="269.3" y="129.1">DL3</text>
<text x="269.3" y="131.6">GIALLO</text>
<text x="243.9" y="136.7">R61</text>
<text x="269.3" y="136.7">DL4</text>
<text x="243.9" y="139.3">680R</text>
<text x="269.3" y="139.3">BLU</text>
<text x="243.9" y="144.3">R62</text>
<text x="243.9" y="146.9">680R</text>
<text x="269.3" y="144.3">DL5</text>
<text x="269.3" y="146.9">GIALLO</text>
<text x="243.9" y="152">R63</text>
<text x="243.9" y="154.5">680R</text>
<text x="269.3" y="152">DL6</text>
<text x="269.3" y="154.5">GIALLO</text>
<text x="243.9" y="159.6">R64</text>
<text x="269.3" y="159.6">DL7</text>
<text x="243.9" y="167.2">R65</text>
<text x="243.9" y="162.1">680R</text>
<text x="269.3" y="167.2">DL8</text>
<text x="269.3" y="162.1">GIALLO</text>
<text x="243.9" y="169.7">680R</text>
<text x="269.3" y="169.7">GIALLO</text>
<text x="14.3" y="179.9">R68</text>
<text x="44.8" y="179.9">R70</text>
<text x="72.7" y="179.9">R72</text>
<text x="103.2" y="179.9">R74</text>
<text x="136.2" y="179.9">R76</text>
<text x="14.3" y="182.9">33K</text>
<text x="44.8" y="182.9">33K</text>
<text x="72.7" y="182.9">33K</text>
<text x="103.2" y="182.9">33K</text>
<text x="136.2" y="182.9">33K</text>
<text x="14.3" y="190.1">R69</text>
<text x="44.8" y="190.1">R71</text>
<text x="72.7" y="190.1">R73</text>
<text x="103.2" y="190.1">R75</text>
<text x="136.2" y="190.1">R77</text>
<text x="14.3" y="193.1">20K</text>
<text x="44.8" y="193.1">20K</text>
<text x="72.7" y="193.1">20K</text>
<text x="103.2" y="193.1">20K</text>
<text x="136.2" y="193.1">10K</text>
</g>
<g font-size="2.3" fill="#004080">
<text x="62.1" y="70" transform="rotate(-90 62.1 70)">GND_2</text>
<text x="74.8" y="70" transform="rotate(-90 74.8 70)">GND_1</text>
<text x="79.9" y="70.9" transform="rotate(-90 79.9 70.9)">VDDIO1</text>
<text x="87.5" y="67.4" transform="rotate(-90 87.5 67.4)">GND</text>
<text x="92.6" y="71.1" transform="rotate(-90 92.6 71.1)">VDDIOB</text>
<text x="100.2" y="70" transform="rotate(-90 100.2 70)">GND_3</text>
<text x="118" y="71.9" transform="rotate(-90 118 71.9)">VDDANA</text>
<text x="133.2" y="67.5" transform="rotate(-90 133.2 67.5)">VSW</text>
<text x="166.2" y="71.6" transform="rotate(-90 166.2 71.6)">RESETN</text>
<text x="67.2" y="72.2" transform="rotate(-90 67.2 72.2)">VDDIO_2</text>
<text x="105.3" y="72.2" transform="rotate(-90 105.3 72.2)">VDDIO_3</text>
<text x="112.9" y="72.2" transform="rotate(-90 112.9 72.2)">GNDANA</text>
<text x="125.6" y="73.9" transform="rotate(-90 125.6 73.9)">VDDCORE</text>
<text x="153.5" y="74.1" transform="rotate(-90 153.5 74.1)">PB30/SWO</text>
<text x="156.1" y="76.4" transform="rotate(-90 156.1 76.4)">PA31/SWDIO</text>
<text x="158.6" y="76.8" transform="rotate(-90 158.6 76.8)">PA30/SWCLK</text>
<text x="189.4" y="77.3">PA01/XOUT32</text>
<text x="192" y="82.4">PA00/XIN32</text>
<text x="59.5" y="97.8" transform="rotate(-90 59.5 97.8)">PA22/CAN0-TX</text>
<text x="62.1" y="97.8" transform="rotate(-90 62.1 97.8)">PA23/CAN0-RX</text>
<text x="64.6" y="97.8" transform="rotate(-90 64.6 97.8)">PA24/CAN0-TX</text>
<text x="67.2" y="97.8" transform="rotate(-90 67.2 97.8)">PA25/CAN0-RX</text>
<text x="72.2" y="97.8" transform="rotate(-90 72.2 97.8)">PB12/CAN1-TX</text>
<text x="74.8" y="97.8" transform="rotate(-90 74.8 97.8)">PB13/CAN1-RX</text>
<text x="77.3" y="97.8" transform="rotate(-90 77.3 97.8)">PB14/CAN1-TX</text>
<text x="79.9" y="97.8" transform="rotate(-90 79.9 97.8)">PB15/CAN1-RX</text>
<text x="97.6" y="97.8" transform="rotate(-90 97.6 97.8)">PA02</text>
<text x="100.2" y="97.8" transform="rotate(-90 100.2 97.8)">PA03</text>
<text x="102.7" y="97.8" transform="rotate(-90 102.7 97.8)">PA04</text>
<text x="105.3" y="97.8" transform="rotate(-90 105.3 97.8)">PA05</text>
<text x="107.8" y="97.8" transform="rotate(-90 107.8 97.8)">PA06</text>
<text x="110.3" y="97.8" transform="rotate(-90 110.3 97.8)">PA07</text>
<text x="112.9" y="97.8" transform="rotate(-90 112.9 97.8)">PA08</text>
<text x="115.4" y="97.8" transform="rotate(-90 115.4 97.8)">PA09</text>
<text x="118" y="97.8" transform="rotate(-90 118 97.8)">PA10</text>
<text x="120.5" y="97.8" transform="rotate(-90 120.5 97.8)">PA11</text>
<text x="123" y="97.8" transform="rotate(-90 123 97.8)">PA12</text>
<text x="125.6" y="97.8" transform="rotate(-90 125.6 97.8)">PA13</text>
<text x="128.1" y="97.8" transform="rotate(-90 128.1 97.8)">PA14</text>
<text x="130.7" y="97.8" transform="rotate(-90 130.7 97.8)">PA15</text>
<text x="133.2" y="97.8" transform="rotate(-90 133.2 97.8)">PA16</text>
<text x="135.7" y="97.8" transform="rotate(-90 135.7 97.8)">PA17</text>
<text x="138.3" y="97.8" transform="rotate(-90 138.3 97.8)">PA18</text>
<text x="140.8" y="97.8" transform="rotate(-90 140.8 97.8)">PA19</text>
<text x="143.4" y="97.8" transform="rotate(-90 143.4 97.8)">PA20</text>
<text x="145.9" y="97.8" transform="rotate(-90 145.9 97.8)">PA21</text>
<text x="148.4" y="97.8" transform="rotate(-90 148.4 97.8)">PA27</text>
<text x="161.1" y="97.8" transform="rotate(-90 161.1 97.8)">PB00</text>
<text x="163.7" y="97.8" transform="rotate(-90 163.7 97.8)">PB01</text>
<text x="166.2" y="97.8" transform="rotate(-90 166.2 97.8)">PB02</text>
<text x="168.8" y="97.8" transform="rotate(-90 168.8 97.8)">PB03</text>
<text x="171.3" y="97.8" transform="rotate(-90 171.3 97.8)">PB04</text>
<text x="173.8" y="97.8" transform="rotate(-90 173.8 97.8)">PB05</text>
<text x="176.4" y="97.8" transform="rotate(-90 176.4 97.8)">PB06</text>
<text x="178.9" y="97.8" transform="rotate(-90 178.9 97.8)">PB07</text>
<text x="181.5" y="97.8" transform="rotate(-90 181.5 97.8)">PB08</text>
<text x="184" y="97.8" transform="rotate(-90 184 97.8)">PB09</text>
<text x="186.5" y="97.8" transform="rotate(-90 186.5 97.8)">PB10</text>
<text x="189.1" y="97.8" transform="rotate(-90 189.1 97.8)">PB11</text>
<text x="191.6" y="97.8" transform="rotate(-90 191.6 97.8)">PB16</text>
<text x="194.2" y="97.8" transform="rotate(-90 194.2 97.8)">PB17</text>
<text x="196.7" y="97.8" transform="rotate(-90 196.7 97.8)">PB22</text>
<text x="199.2" y="97.8" transform="rotate(-90 199.2 97.8)">PB23</text>
<text x="201.8" y="97.8" transform="rotate(-90 201.8 97.8)">PB31</text>
</g>
<g font-size="1.8">
<text x="31.8" y="1.9">5</text>
<text x="90.1" y="1.9">4</text>
<text x="148.5" y="1.9">3</text>
<text x="206.9" y="1.9">2</text>
<text x="265.2" y="1.9">1</text>
<text x=".7" y="29.8">D</text>
<text x="295.1" y="29.8">D</text>
<text x=".7" y="81">C</text>
<text x="295.1" y="81">C</text>
<text x=".7" y="132.2">B</text>
<text x="295.1" y="132.2">B</text>
<text x=".7" y="183.3">A</text>
<text x="295.1" y="183.3">A</text>
<text x="31.8" y="209.2">5</text>
<text x="90.1" y="209.2">4</text>
<text x="148.5" y="209.2">3</text>
<text x="206.9" y="209.2">2</text>
<text x="265.2" y="209.2">1</text>
</g>
</svg>
